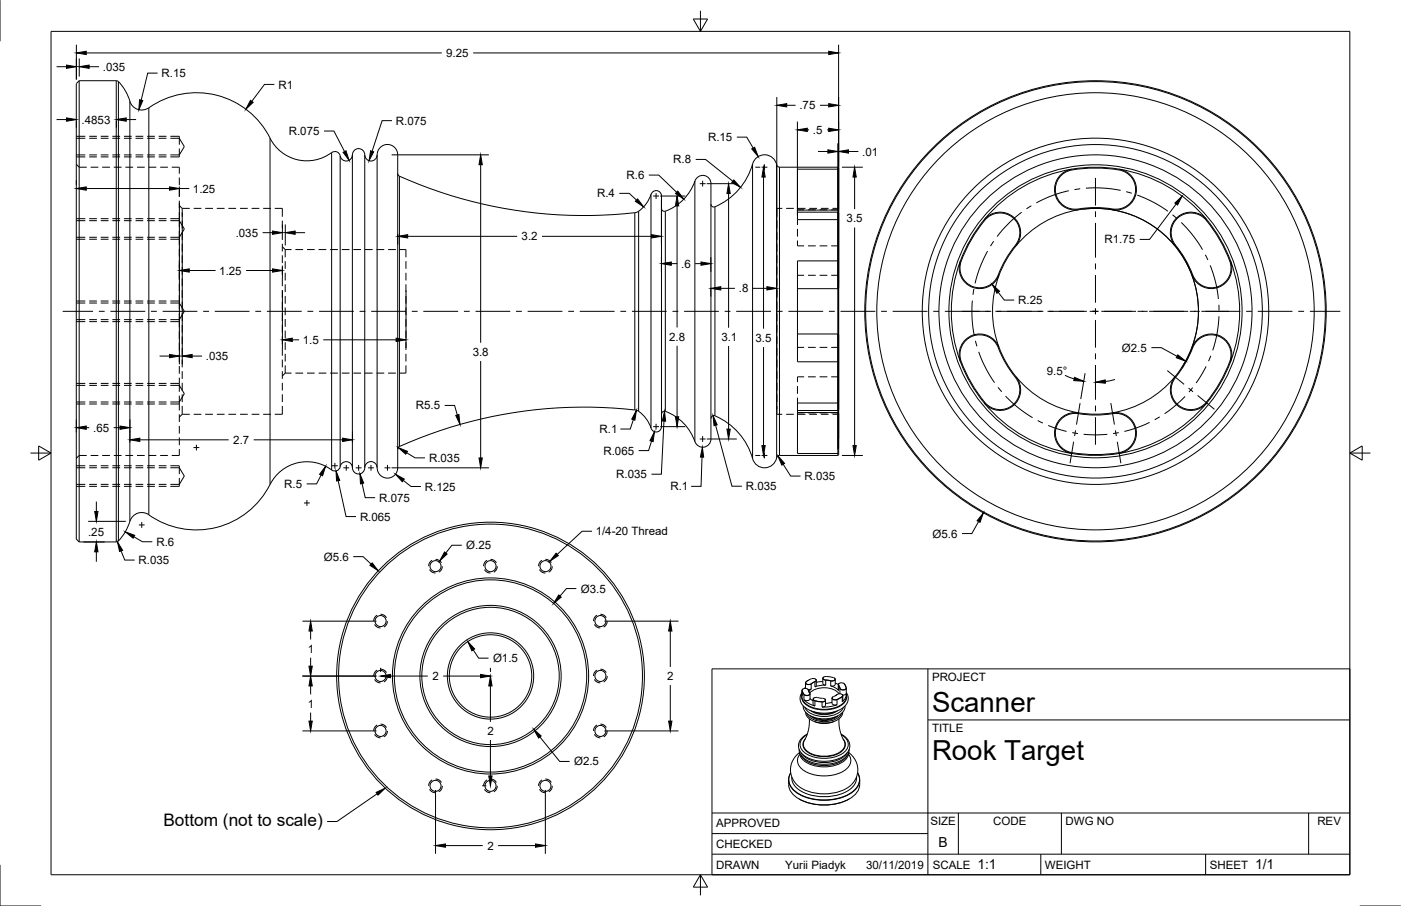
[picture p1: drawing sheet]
<svg xmlns="http://www.w3.org/2000/svg" width="432mm" height="279mm" viewBox="0 0 432 279" stroke-linecap="round" stroke-linejoin="round" font-family="sans-serif">
<!-- layer: Visible -->
<g fill="none" stroke="#000" stroke-width=".31">
<path d="M24.4 24.9v142.2M24.4 24.9l-.9 .9v140.4l.9 .9M24.4 24.9h11.4l.7 .3M36.5 25.1a15.2 15.2 0 0 1 3.5 6.1M40 31.2a3.8 3.8 0 0 0 5.9 2M45.9 33.2a25.5 25.5 0 0 1 37.8 10.3 12.8 12.8 0 0 0 18.9 3.4 1.77 1.77 0 0 1 2.4 1.6 1.98 1.98 0 0 0 2.4 1 1.98 1.98 0 0 0 1.3-2.3 1.97 1.97 0 0 1 2.4-1.3 1.97 1.97 0 0 1 1.4 2.4 1.89 1.89 0 0 0 2.1 1.3 1.89 1.89 0 0 0 1.6-1.9M116.2 47.7a3.2 3.2 0 0 1 3.8-3.1 3.2 3.2 0 0 1 2.6 4.2v94.4a3.2 3.2 0 0 1-2.6 4.1 3.2 3.2 0 0 1-3.8-3M122.6 53.5l.1 .5a136.9 136.9 0 0 0 73.6 11.4l.5-.3M232 50.5a20.1 20.1 0 0 1-11.9 13.3l-.8-.3-.2-.5M232 50.5a3.8 3.8 0 0 1 4-2.8 3.8 3.8 0 0 1 3.5 3.4l.8 .4 17.9 .1M245.8 52.2v15.5M258.2 51.6v13.2"/>
<path d="M258.2 51.6l.3 .2v12.7l-.3 .3M330.3 52.2a44.4 44.4 0 0 0-26.9 15.5M330.3 52.2a44.4 44.4 0 0 1 14.7 0M330.3 52.2a6.3 6.3 0 0 0-5.2 7.3 6.3 6.3 0 0 0 7.3 5.2M345 52.2a6.3 6.3 0 0 1 5.2 7.3 6.3 6.3 0 0 1-7.3 5.2M345 52.2a44.4 44.4 0 0 1 26.9 15.5M203.9 60.5v71.1M203.9 60.4a1.66 1.66 0 0 0-1.4-1.6 1.66 1.66 0 0 0-1.9 1.1 10.2 10.2 0 0 1-3.8 5.2M203.9 64.3l.2 .5 .4 .3a14 14 0 0 0 9.3-8.2 2.99 2.99 0 0 1 3.2-2.8 2.95 2.95 0 0 1 2.1 3.6v69.7a43.9 43.9 0 0 1-.3 9.1 2.52 2.52 0 0 1-2.4 1.4 2.52 2.52 0 0 1-2.2-1.7M245.8 65.4h12.4M245.8 64.8h12.4M258.2 65.4v23.6"/>
<path d="M258.2 65.4l.3 .3v23.1l-.3 .2M303.3 67.7a6.3 6.3 0 0 1 9-.8 6.3 6.3 0 0 1 .8 8.9M303.4 67.7a44.4 44.4 0 0 0-7.4 12.7M312.9 75.6a6.1 6.1 0 0 0-1.3-8.9 6.1 6.1 0 0 0-8.8 2.1 41.6 41.6 0 0 0-6.8 12.7 6.2 6.2 0 0 0 4.9 7.2 6.2 6.2 0 0 0 7.2-4.9 32 32 0 0 1 4.9-8.1M313.1 75.8a31.7 31.7 0 0 1 49 0M313.1 75.8a31.7 31.7 0 0 0-5.2 9.1M342.9 64.4a6.1 6.1 0 0 0 7.1-5.6 6.1 6.1 0 0 0-6.3-6.6 41.5 41.5 0 0 0-14.3 .5 6.1 6.1 0 0 0-3.8 7.8 6.1 6.1 0 0 0 7.8 3.8 32 32 0 0 1 9.5 .1M362.1 75.8a31.7 31.7 0 0 1 5.3 9.1M362.3 75.6a6.1 6.1 0 0 1 1.4-8.9 6.1 6.1 0 0 1 8.8 2.1 41.6 41.6 0 0 1 6.8 12.7 6.2 6.2 0 0 1-4.9 7.2 6.2 6.2 0 0 1-7.2-4.9 32 32 0 0 0-4.9-8.1M371.9 67.7a44.4 44.4 0 0 1 7.4 12.7M371.9 67.7a6.3 6.3 0 0 0-8.9-.8 6.3 6.3 0 0 0-.9 8.9M245.8 80.5v31.1"/>
<path d="M245.8 89h12.4M296 80.4a44.4 44.4 0 0 0 0 31.2M296 80.4a6.3 6.3 0 0 0 3.7 8.2 6.3 6.3 0 0 0 8.2-3.7M307.9 84.9a31.7 31.7 0 0 0 0 22.2M367.4 84.9a31.7 31.7 0 0 1 0 22.2M379.3 80.4a6.3 6.3 0 0 1-3.8 8.2 6.3 6.3 0 0 1-8.1-3.7M379.3 80.4a44.4 44.4 0 0 1 0 31.2M245.8 103h12.4M258.2 103v23.6M258.2 103l.3 .3v23l-.3 .3M296 111.6a44.4 44.4 0 0 0 7.4 12.7M307.9 107.1a6.3 6.3 0 0 0-8.2-3.7 6.3 6.3 0 0 0-3.7 8.2"/>
<path d="M307.9 107.1a31.7 31.7 0 0 0 5.2 9.1M313 116.4a35.5 35.5 0 0 1-5.8-10.1 6.1 6.1 0 0 0-8.4-2.2 6.1 6.1 0 0 0-2.1 8.5 41.8 41.8 0 0 0 7.5 12.2 6.1 6.1 0 0 0 8.3-.2 6.1 6.1 0 0 0 .4-8.2M313.1 116.2a6.3 6.3 0 0 1-.8 8.9 6.3 6.3 0 0 1-9-.8M313.1 116.2a31.7 31.7 0 0 0 19.3 11.1M362.1 116.2a31.7 31.7 0 0 1-19.2 11.1M362.1 116.2a6.3 6.3 0 0 0 .9 8.9 6.3 6.3 0 0 0 8.9-.8M362.3 116.4a35.5 35.5 0 0 0 5.7-10.1 6.1 6.1 0 0 1 8.5-2.2 6.1 6.1 0 0 1 2.1 8.5 41.8 41.8 0 0 1-7.6 12.2 6.1 6.1 0 0 1-8.2-.2 6.1 6.1 0 0 1-.5-8.2M367.4 107.1a31.7 31.7 0 0 1-5.3 9.1M367.4 107.1a6.3 6.3 0 0 1 8.1-3.7 6.3 6.3 0 0 1 3.8 8.2M379.3 111.6a44.4 44.4 0 0 1-7.4 12.7M195.6 126.4a137.7 137.7 0 0 0-72.9 11.6l-.1 .5M195.7 126.4a8.8 8.8 0 0 1 5.2 6.1 1.64 1.64 0 0 0 1.8 .6 1.64 1.64 0 0 0 1.2-1.5"/>
<path d="M203.9 127.7l.2-.5 .4-.4a14.3 14.3 0 0 1 9.7 9.4M219.1 129l.2-.5 .5-.3a18.4 18.4 0 0 1 9.5 7.4l1.3 2.2 1 2.4a4.1 4.1 0 0 0 4.8 4 4.1 4.1 0 0 0 3.1-3.3l.8-.5 17.9 .1M245.8 124.3v15.5M245.8 126.6h12.4M245.8 127.2h12.4M258.2 127.2v13.3M258.2 127.2l.3 .3v12.7l-.3 .3M303.4 124.3a44.4 44.4 0 0 0 26.9 15.5M330.3 139.8a44.4 44.4 0 0 0 14.7 0M330.3 139.6a44.2 44.2 0 0 0 14.6 0M332.4 127.6a6.1 6.1 0 0 0-7 5 6.1 6.1 0 0 0 4.9 7M332.4 127.6a32 32 0 0 0 10.5 0"/>
<path d="M332.4 127.3a6.3 6.3 0 0 0-7.3 5.2 6.3 6.3 0 0 0 5.2 7.3M332.4 127.3a31.7 31.7 0 0 0 10.5 0M342.9 127.3a6.3 6.3 0 0 1 7.3 5.2 6.3 6.3 0 0 1-5.2 7.3M342.9 127.6a6.1 6.1 0 0 1 7 5 6.1 6.1 0 0 1-5 7M371.9 124.3a44.4 44.4 0 0 1-26.9 15.5M45.9 158.7a3.8 3.8 0 0 0-5.9 2.1M104.8 143.9a1.98 1.98 0 0 1 2.4-1.5 1.98 1.98 0 0 1 1.5 2.4 1.97 1.97 0 0 0 2.4 1.3 1.97 1.97 0 0 0 1.4-2.3 1.89 1.89 0 0 1 2.1-1.4 1.89 1.89 0 0 1 1.6 1.9M104.9 143.9a1.67 1.67 0 0 1-2.7 1 12.9 12.9 0 0 0-19.7 5.8 25.4 25.4 0 0 1-36.6 8.1M40 160.8a13.3 13.3 0 0 1-3.9 6.3h-11.7M247.2 213.6l-.5 .9-.1 1.2 .5 1.3 .8 1 2.6 1.4 3.3 .5 2.1-.1 1.9-.5 2.5-1.4 .7-1 .4-1.1-.1-1.3-.5-.9M247.2 213.8v.6M247.5 212.5l-.3 .4"/>
<path d="M247.6 217.7l.3 1.4 1.3 1.3 2.1 .9 2.1 .4 2.6-.2 2.4-.8 1.6-1.5 .5-1.5M248.3 212l-.4 .3M248.3 210.6v1.7M248.3 219.6l.3 1.2 1.1 1.1 1.8 .8 2.2 .3 1.9-.1 2.2-.7 1.3-1 .5-.9 .1-.7M248.8 212.5l.8 1.2M249.1 212.7l.9-.2-.7 .8M249.2 209.8l-.9 .7 .1 .4 .6 .2 1-.2M249.2 209.8h.1M249.5 213.7a.99 .99 0 0 1-.9 .9 .99 .99 0 0 1-1-.7 .93 .93 0 0 1-.2-1.4 .93 .93 0 0 1 1.4-.1l.7 1.3M249.6 213.7l.1 .2a1.38 1.38 0 0 1-1.7 .5 1.38 1.38 0 0 1-.8-1.5v1.9M249.6 213.7a6.7 6.7 0 0 1 9 .3M249.7 215.4l.9 .7"/>
<path d="M249.7 214v1.5a1.22 1.22 0 0 1-1.9 .2l1.6 1.3 1.8 .7M250.1 209.3l-1.8 1.1a.99 .99 0 0 0 1.7 .5M250.1 209.3h1l.5 .6-1.6 1M250.6 215.6v1.6M250.6 217.2l.6 .5M250.9 215.2l-.3 .5 .6 .4M250.9 215.2h.1M251.2 216.1l2.2 .4M251.2 216.1l2.2 .3M251.3 209.4h.1M251.3 209.4l.2 .6-1.5 .9M253.5 215.4a3.8 3.8 0 0 0-2.8 0v.4l.5 .3"/>
<path d="M253.6 215.4l.6 .1 .2 .4-.3 .4-.7 .1M253.6 210.2l-2 .2M253.6 209.2l.1 1.8 .8 .3-1.8 .1-1.5 .4 .4-.4v-1.6M253.9 208.8h.1M253.9 208.8l-.3 .4a3.1 3.1 0 0 0 2.4 .8M254.1 215.5h.1M254.2 215.5l.2 .4v.2l-1 .4M254.4 215.9v1.6M254.7 208.6a3.5 3.5 0 0 1 2.7 .8l-.3 .4-1 .1M254.7 208.6l-.9 .3-.1 .4 .4 .3 2 .3M256.4 216.9l.6 .5 1-.1-1.9 .6-2.7 .1 .7-.1 .3-.4M256.4 215.3v1.6"/>
<path d="M256.4 216.6l-2 .3M256.7 214.9l-.3 .4 .3 .4 1.3 .1M256.8 214.9h-.1M257.1 209.1l.3 .3-.1 .4-1.3 .2M257.4 210.7l1 .4M257.4 209.5v1.7l-.7 .4h-.7M258.1 214.1l-.6 .4M258.4 211.2l.1 1.7-1-.8-1.5-.6M258.7 210.8l-.3 .4 .5 1.1M258.7 210.7v.1M258.9 213.8v.1M259.4 214.1l.4 .4-.2 .3"/>
<path d="M259.6 214.8l.1-.2a1.25 1.25 0 0 0-2.2-.1l-.9 .5-.1 .4 .4 .3h1.1M259.6 214.8l-1.6 1M260 210.7l.3 .2M260.2 210.9l.2 .3a.86 .86 0 0 1 .3 1.2 .86 .86 0 0 1-1.1 .3l-.7-.5M260.2 210.9a.95 .95 0 0 0-1-.4 .95 .95 0 0 0-.7 .8l.4 1M260.2 210.9l.6 1.3M260.8 213.8l-.2 1.3-1 1.3 .2-.3v-1.6M260.8 212.2a1.14 1.14 0 0 1-1.9 .1M260.8 212.2v1.8l-1.1 .3M260.9 214.1v.7M243.7 238.3l-.6 1.6a5.9 5.9 0 0 0 4.2 7 16.8 16.8 0 0 0 15.4-1.1 6 6 0 0 0 2.2-6l-.6-1.5M246.3 231.1l.5 1.7 1.5 1.4 2.2 1 2.9 .5 3-.2 2.8-1 1.9-1.6 .5-.8 .1-1"/>
<path d="M246.4 232.1l-1 .9-.9 1.3-.6 1.2-.3 1.7 .6 2.7 1.4 2.1M246.4 232l.3 1.3 .9 1.2M248.8 226.4l-1.3 .8-1.2 1.6-.2 1.3 .5 1.6 .8 .9 1.7 1.2 2.5 .8 2.1 .2 2.3-.2 2.3-.6 1.9-1 1.1-1.1 .6-1.4-.2-1.5-.7-1.3-1.8-1.3M249.4 221.7l-.2 3.3-1.3 3.4M258.6 221.7l.2 3.3 1.3 3.4M261.6 232.1l1 .9 1 1.3 .5 1.2 .3 1.7-.5 2.7-1.5 2.1M261.6 232l-.3 1.3-.9 1.2M246.3 246.4l.1 .1M246.4 246.4a16.9 16.9 0 0 0 15.3 0M261.7 246.4v.1"/>
<circle cx="337.6" cy="96" r="48.3"/>
<circle cx="337.6" cy="96" r="71.1"/>
<circle cx="337.6" cy="96" r="67.4"/>
<circle cx="337.6" cy="96" r="51.4"/>
<circle cx="134.2" cy="174.6" r="1.7"/>
<circle cx="151.2" cy="174.6" r="1.7"/>
<circle cx="168.1" cy="174.6" r="1.7"/>
<circle cx="117.3" cy="191.5" r="1.7"/>
<circle cx="185" cy="191.5" r="1.7"/>
<circle cx="117.3" cy="208.5" r="1.7"/>
<circle cx="151.2" cy="208.5" r="47.4"/>
<circle cx="151.2" cy="208.5" r="30.2"/>
<circle cx="151.2" cy="208.5" r="21.8"/>
<circle cx="151.2" cy="208.5" r="13.3"/>
<circle cx="151.2" cy="208.5" r="12.7"/>
<circle cx="151.2" cy="208.5" r="21.2"/>
<circle cx="151.2" cy="208.5" r="29.6"/>
<circle cx="151.2" cy="208.5" r="46.8"/>
<circle cx="185" cy="208.5" r="1.7"/>
<circle cx="117.3" cy="225.4" r="1.7"/>
<circle cx="185" cy="225.4" r="1.7"/>
<circle cx="134.2" cy="242.3" r="1.7"/>
<circle cx="151.2" cy="242.3" r="1.7"/>
<circle cx="168.1" cy="242.3" r="1.7"/>
</g>
<!-- layer: Hidden -->
<g fill="none" stroke="#000" stroke-width=".31">
<path d="M23.5 50.7l.9 .9h2.3M23.5 42.7h2.8M23.5 47.8h2.8M27.5 42.7h2.4M27.5 47.8h2.4M27.9 51.6h2.4M31.1 42.7h2.3M31.1 47.8h2.3M31.5 51.6h2.4M34.6 42.7h2.4M34.6 47.8h2.4M35.1 51.6h2.4"/>
<path d="M38.2 42.7h2.4M38.2 47.8h2.4M38.7 51.6h2.3M41.8 42.7h2.4M41.8 47.8h2.4M42.2 51.6h2.4M45.3 42.7h2.4M45.3 47.8h2.4M45.8 51.6h2.4M48.9 42.7h2.4M48.9 47.8h2.4M49.4 51.6h2.4"/>
<path d="M52.5 42.7h2.8l1.5 2.5-1.5 2.6h-2.8M52.9 51.6h2.4v2M55.3 54.7v2.4M55.3 58.3v2.4M55.3 42v2.6M55.3 45.8v2.6M23.5 68.1h2.8M23.5 73.2h2.8M27.5 68.1h2.4M27.5 73.2h2.4M31.1 68.1h2.3M31.1 73.2h2.3"/>
<path d="M34.6 68.1h2.4M34.6 73.2h2.4M38.2 68.1h2.4M38.2 73.2h2.4M41.8 68.1h2.4M41.8 73.2h2.4M45.3 68.1h2.4M45.3 73.2h2.4M48.9 68.1h2.4M48.9 73.2h2.4M52.5 68.1h2.8l1.5 2.5-1.5 2.6h-2.8M55.3 61.9v2.4"/>
<path d="M55.3 65.4v4.6M55.3 71.2v4.4M55.3 76.8v2.3M55.3 63.4l.9 .9M56.2 64.3v2.5M56.2 68v2.4M56.2 71.6v2.4M56.2 75.2v2.4M56.2 78.7v2.4M56.2 64.3h2.3M59.7 64.3h2.4M63.2 64.3h2.4"/>
<path d="M66.8 64.3h2.4M70.4 64.3h2.4M74 64.3h2.3M77.6 64.3h2.3M81.1 64.3h2.4M84.7 64.3h2.3v2.5M87 68v2.4M87 71.6v2.4M87 75.2v2.4M87 78.7v2.4M87 76.1l.9 .9M87.9 77v2.4"/>
<path d="M87.9 77h2M91 77h2.4M94.6 77h2.4M98.2 77h2.4M101.7 77h2.4M105.3 77h2.4M108.9 77h2.4M112.5 77h2.4M116 77h2.4M119.6 77h2.4M123.2 77h1.9v2.4M239.4 68v2.4"/>
<path d="M239.4 71.6v2.4M239.4 75.2v2.4M239.4 78.7v2.4M241.1 64.3h-1.7v2.5M242.3 64.3h2.4M245.8 67.7v1.7M245.8 70.6v2.4M245.8 74.2v1.6M245.9 64.3h2.3M249.4 64.3h2.4M253 64.3h2.4M258.5 64l-.3 .3h-1.6"/>
<path d="M23.5 93.5h2.8M23.5 98.6h2.8M27.5 93.5h2.4M27.5 98.6h2.4M31.1 93.5h2.3M31.1 98.6h2.3M34.6 93.5h2.4M34.6 98.6h2.4M38.2 93.5h2.4M38.2 98.6h2.4M41.8 93.5h2.4M41.8 98.6h2.4"/>
<path d="M45.3 93.5h2.4M45.3 98.6h2.4M48.9 93.5h2.4M48.9 98.6h2.4M52.5 93.5h2.8l1.5 2.5-1.5 2.6h-2.8M55.3 80.3v2.4M55.3 83.9v2.4M55.3 87.5v2.4M55.3 91.1v4.3M55.3 96.6v4.4M56.2 82.3v2.4M56.2 85.9v2.4"/>
<path d="M56.2 89.5v2.3M56.2 93v2.4M56.2 96.6v2.4M87 82.3v2.4M87 85.9v2.4M87 89.5v2.3M87 93v2.4M87 96.6v2.4M87.9 80.5v2.4M87.9 84.1v2.4M87.9 87.7v2.4M87.9 91.2v2.4"/>
<path d="M87.9 94.8v2.4M87.9 98.4v2.4M125.1 80.5v2.4M125.1 84.1v2.4M125.1 87.7v2.4M125.1 91.2v2.4M125.1 94.8v2.4M125.1 98.4v2.4M239.4 82.3v2.4M239.4 85.9v2.4M239.4 89.5v2.3M239.4 93v2.4"/>
<path d="M239.4 96.6v2.4M23.5 118.9h2.8M27.5 118.9h2.4M31.1 118.9h2.3M34.6 118.9h2.4M38.2 118.9h2.4M41.8 118.9h2.4M45.3 118.9h2.4M48.9 118.9h2.4M52.5 118.9h2.8l1.5 2.5-1.5 2.6h-2.8M55.3 102.2v2.3M55.3 105.7v2.4"/>
<path d="M55.3 109.3v2.4M55.3 112.9v2.4M55.3 116.5v4.3M56.2 100.2v2.4M56.2 103.8v2.3M56.2 107.3v2.4M56.2 110.9v2.4M56.2 114.5v2.3M56.2 118v2.4M87 100.2v2.4M87 103.8v2.3M87 107.3v2.4"/>
<path d="M87 110.9v2.4M87 114.5v2.3M87 118v2.4M87.9 102v2.4M87.9 105.5v2.4M87.9 109.1v2.4M87.9 112.7v2.4M87.9 115.1l-.9 .9M87.9 115.1h2M91 115.1h2.4M94.6 115.1h2.4M98.2 115.1h2.4"/>
<path d="M101.7 115.1h2.4M105.3 115.1h2.4M108.9 115.1h2.4M112.5 115.1h2.4M116 115.1h2.4M119.6 115.1h2.4M125.1 102v2.4M125.1 105.5v2.4M125.1 109.1v2.4M125.1 112.7v2.4h-1.9M239.4 100.2v2.4M239.4 103.8v2.3"/>
<path d="M239.4 107.3v2.4M239.4 110.9v2.4M239.4 114.5v2.3M239.4 118v2.4M245.8 116.2v1.7M245.8 119.1v2.3M23.5 124h2.8M27.5 124h2.4M31.1 124h2.3M34.6 124h2.4M38.2 124h2.4M41.8 124h2.4"/>
<path d="M45.3 124h2.4M48.9 124h2.4M55.3 122v4.6M55.3 127.8v2.3M55.3 131.3v2.4M55.3 134.9v2.4M55.3 138.5v2h-2.4M56.2 121.6v2.4M56.2 125.2v2.6M56.2 127.8h2.3M56.2 127.8l-.9 .9M59.7 127.8h2.4"/>
<path d="M63.2 127.8h2.4M66.8 127.8h2.4M70.4 127.8h2.4M74 127.8h2.3M77.6 127.8h2.3M81.1 127.8h2.4M87 121.6v2.4M87 125.2v2.6h-2.3M239.4 121.6v2.4M239.4 125.2v2.6h1.7M242.3 127.8h2.4M245.8 122.6v1.7"/>
<path d="M245.9 127.8h2.3M249.4 127.8h2.4M253 127.8h2.4M256.6 127.8h1.6l.3 .2M23.5 144.3h2.8M23.5 149.4h2.8M26.7 140.5h-2.3l-.9 .9M27.5 144.3h2.4M27.5 149.4h2.4M27.9 140.5h2.4M31.1 144.3h2.3M31.1 149.4h2.3"/>
<path d="M31.5 140.5h2.4M34.6 144.3h2.4M34.6 149.4h2.4M35.1 140.5h2.4M38.2 144.3h2.4M38.2 149.4h2.4M38.7 140.5h2.3M41.8 144.3h2.4M41.8 149.4h2.4M42.2 140.5h2.4M45.3 144.3h2.4M45.3 149.4h2.4"/>
<path d="M45.8 140.5h2.4M48.9 144.3h2.4M48.9 149.4h2.4M49.4 140.5h2.4M52.5 144.3h2.8l1.5 2.5-1.5 2.6h-2.8M55.3 143.6v2.6M55.3 147.4v2.6M132.4 175.6l.6 .7 1.2 .4M133.2 172.8l-.8 .7-.3 1.1M134.2 172.5l1.1 .3 .8 .8M136.3 174.6l-.2 1-.8 .8M149.3 175.6l.6 .7 1.3 .4"/>
<path d="M150.1 172.8l-.7 .7-.4 1.1M151.2 172.5l1 .3 .8 .8M153.3 174.6l-.3 1-.8 .8M166.3 175.6l.6 .7 1.2 .4M167 172.8l-.7 .7-.3 1.1M168.1 172.5l1.1 .3 .7 .8M170.2 174.6l-.2 1-.9 .8M115.4 192.6l.7 .7 1.2 .4M116.2 189.7l-.7 .7-.3 1.1M117.3 189.4l1 .3 .8 .8M119.4 191.6l-.2 .9-.9 .9M183.2 192.6l.6 .7 1.2 .4"/>
<path d="M184 189.7l-.7 .7-.4 1.1M185 189.4l1.1 .3 .8 .8M187.1 191.6l-.2 .9-.8 .9M115.4 209.5l.7 .7 1.2 .4M116.2 206.7l-.7 .6-.3 1.2M117.3 206.4l1 .3 .8 .7M119.4 208.5l-.2 .9-.9 .9M183.2 209.5l.6 .7 1.2 .4M184 206.7l-.7 .6-.4 1.2M185 206.4l1.1 .3 .8 .7M187.1 208.5l-.2 .9-.8 .9M115.4 226.5l1 .9 .9 .1"/>
<path d="M116.2 223.6l-.7 .7-.3 1.1M117.3 223.3l1 .3 .8 .8M119.4 225.4l-.2 1-.9 .9M183.2 226.5l.9 .9 .9 .1M184 223.6l-.7 .7-.4 1.1M185 223.3l1.1 .3 .8 .8M187.1 225.4l-.2 1-.8 .9M132.4 243.4l.6 .7 1.2 .4M133.2 240.5l-.8 .7-.3 1.2M134.2 240.2l1.1 .3 .8 .8M136.3 242.4l-.2 .9-.8 .9M149.3 243.4l.6 .7 1.3 .4"/>
<path d="M150.1 240.5l-.7 .7-.4 1.2M151.2 240.2l1 .3 .8 .8M153.3 242.4l-.3 .9-.8 .9M166.3 243.4l.9 .9 .9 .2M167 240.5l-.7 .7-.3 1.2M168.1 240.2l1.1 .3 .7 .8M170.2 242.4l-.2 .9-.9 .9"/>
</g>
<!-- layer: Visible Narrow -->
<g fill="none" stroke="#000" stroke-width=".31">
<path d="M35.8 24.9v142.2M36.5 25.2v141.7M40 31.2v129.6M45.9 33.3v125.5M83.2 42.6v106.8M102.2 47.1v97.8M104.8 48.1v95.8M108.6 47.8v96.5M112.4 47.8v96.5M116.2 47.8v96.5M123.1 54.3v83.4M200.6 59.9v72.2"/>
<path d="M214.2 55.8v80.4M231.9 50.5v91M239.4 50.8v90.4M240.2 51.6v88.9M245.8 52.2h12.4l.3 .2M330.3 52.2v.2M345 52.2l-.1 .2M195.6 65.6v60.8M196.8 65.2v61.7M205.1 65.2v61.7M220.3 63.8v64.4M245.8 67.7h12.4l.3 .2"/>
<path d="M303.3 67.7l.2 .2M312.9 75.6l.2 .2M332.3 64.5l.1 .2M342.9 64.5v.2M362.3 75.6l-.2 .2M371.9 67.7l-.2 .2M245.8 80.5h12.7M296 80.5h.2M307.7 84.8l.2 .1M367.6 84.8l-.2 .1M379.3 80.5h-.3M258.5 111.5l-12.7 .1"/>
<path d="M296.2 111.5l-.2 .1M307.9 107.1l-.2 .1M313.1 116.2l-.2 .2M362.1 116.2l.2 .2M367.4 107.1l.2 .1M379 111.5l.3 .1M258.5 139.6l-.3 .2h-12.4M258.5 124.1l-.3 .2h-12.4M303.5 124.1l-.2 .2M330.3 139.6v.2M332.4 127.3l-.1 .3M342.9 127.3v.3"/>
<path d="M344.9 139.6l.1 .2M371.7 124.1l.2 .2M247.2 214.8a4.9 4.9 0 0 0 4.6 3.8 8.7 8.7 0 0 0 8.7-2.5l.4-1.3M247.2 214.2a3.6 3.6 0 0 0 3 4.1 10.4 10.4 0 0 0 9.7-1.3 2.74 2.74 0 0 0 1-2.8M247.2 212.9v1.6M247.8 214.2v1.6M248.1 218.1a6.6 6.6 0 0 0 6.9 2.8 5.6 5.6 0 0 0 5-2.8M248.5 210.2l-.1 .1M248.6 219.9a5.5 5.5 0 0 0 5.4 2.6 5.5 5.5 0 0 0 5.4-2.6M249.1 212.8h.1M249.5 213.7h.1M249.9 219.2a7.6 7.6 0 0 0 8.3 0"/>
<path d="M250 210.9h.1M250 210.9v1.6M250.8 219.5a7.9 7.9 0 0 0 6.4 0M251.1 210.2l.1 1.6M251.2 216.2v1.5M251.2 216.1v.1M253.4 216.4v1.7M254.5 209.7v1.6M256 210v1.6M256.1 210h-.1M258 215.7v.1M258 215.8v1.5"/>
<path d="M258 214.2h.1M258.5 211.3v1.7M258.9 212.3v1.5M258.9 212.3h.1M259.5 214.8l.1 1.6M260.2 210.9h.1M260.8 212.2h.1M243.7 238.3a4.4 4.4 0 0 0 1.8 6 16.2 16.2 0 0 0 17.8-.6 4.1 4.1 0 0 0 1-5.4M244 239.6a5.3 5.3 0 0 0 3.8 4.9 15 15 0 0 0 14.7-1.6 4.1 4.1 0 0 0 1.5-3.3M246.5 232.6a3.4 3.4 0 0 0 1.5 5.2 12.5 12.5 0 0 0 12.8-.5 3.2 3.2 0 0 0 .7-4.7M246.8 232.8a7.5 7.5 0 0 0 7.2 3.3 7.9 7.9 0 0 0 7.2-3.3M246.9 232.1a9 9 0 0 0 9.2 2.9l2.7-.9a5 5 0 0 0 2.3-2"/>
<path d="M247.6 234.5a11 11 0 0 0 12.8 0M247.9 228.4a3 3 0 0 0 2.3 4.1 9.4 9.4 0 0 0 9.6-1.3 2.34 2.34 0 0 0 .3-2.8M248.2 227.9a2.61 2.61 0 0 0 .9 4.2 9.7 9.7 0 0 0 10.5-.6 2.46 2.46 0 0 0 .2-3.6M248.7 226.6a3.2 3.2 0 0 0-2.1 3 3.2 3.2 0 0 0 2.2 3 10.9 10.9 0 0 0 11.9-1.1 3.1 3.1 0 0 0-1.4-4.9M249.7 220.7a6.9 6.9 0 0 0 8.6 0M250.4 221a7.3 7.3 0 0 0 7.2 0M251.1 222.5a7.6 7.6 0 0 0 5.8 0M253.2 223h1.6M243.1 240.5a6.7 6.7 0 0 0 5.4 5.4 16 16 0 0 0 15-2.2 4.5 4.5 0 0 0 1.5-3.2M245.6 242a13.9 13.9 0 0 0 16.8 0"/>
<circle cx="337.6" cy="96" r="70.8"/>
<circle cx="337.6" cy="96" r="53.4"/>
<circle cx="337.6" cy="96" r="45.2"/>
</g>
<!-- layer: Hidden Narrow -->
<g fill="none" stroke="#000" stroke-width=".31">
<path d="M23.5 42h2.8M23.5 48.4h2.8M27.5 42h2.4M27.5 48.4h2.4M31.1 42h2.3M31.1 48.4h2.3M34.6 42h2.4M34.6 48.4h2.4M38.2 42h2.4M38.2 48.4h2.4M41.8 42h2.4M41.8 48.4h2.4"/>
<path d="M45.3 42h2.4M45.3 48.4h2.4M48.9 42h2.4M48.9 48.4h2.4M52.5 42h2.8M52.5 48.4h2.8M23.5 67.4h2.8M23.5 73.8h2.8M27.5 67.4h2.4M27.5 73.8h2.4M31.1 67.4h2.3M31.1 73.8h2.3"/>
<path d="M34.6 67.4h2.4M34.6 73.8h2.4M38.2 67.4h2.4M38.2 73.8h2.4M41.8 67.4h2.4M41.8 73.8h2.4M45.3 67.4h2.4M45.3 73.8h2.4M48.9 67.4h2.4M48.9 73.8h2.4M52.5 67.4h2.8M52.5 73.8h2.8"/>
<path d="M245.8 64.7h2M245.8 75.8h2M249 64.7h2.4M249 75.8h2.4M252.6 64.7h2.4M252.6 75.8h2.4M258.5 64.5l-.3 .2h-2M258.5 75.6l-2.3 .2M23.5 92.8h2.8M23.5 99.2h2.8M27.5 92.8h2.4M27.5 99.2h2.4"/>
<path d="M31.1 92.8h2.3M31.1 99.2h2.3M34.6 92.8h2.4M34.6 99.2h2.4M38.2 92.8h2.4M38.2 99.2h2.4M41.8 92.8h2.4M41.8 99.2h2.4M45.3 92.8h2.4M45.3 99.2h2.4M48.9 92.8h2.4M48.9 99.2h2.4"/>
<path d="M52.5 92.8h2.8M52.5 99.2h2.8M245.8 84.9h2M249 84.9h2.4M252.6 84.9h2.4M258.5 84.8l-2.3 .1M23.5 118.2h2.8M27.5 118.2h2.4M31.1 118.2h2.3M34.6 118.2h2.4M38.2 118.2h2.4M41.8 118.2h2.4"/>
<path d="M45.3 118.2h2.4M48.9 118.2h2.4M52.5 118.2h2.8M245.8 107.1h2M245.8 116.2h2M249 107.1h2.4M249 116.2h2.4M252.6 107.1h2.4M252.6 116.2h2.4M256.2 107.1l2.3 .1M256.2 116.2l2.3 .2M23.5 124.6h2.8"/>
<path d="M27.5 124.6h2.4M31.1 124.6h2.3M34.6 124.6h2.4M38.2 124.6h2.4M41.8 124.6h2.4M45.3 124.6h2.4M48.9 124.6h2.4M52.5 124.6h2.8M245.8 127.3h2M249 127.3h2.4M252.6 127.3h2.4M256.2 127.3h2l.3 .3"/>
<path d="M23.5 143.6h2.8M23.5 150h2.8M27.5 143.6h2.4M27.5 150h2.4M31.1 143.6h2.3M31.1 150h2.3M34.6 143.6h2.4M34.6 150h2.4M38.2 143.6h2.4M38.2 150h2.4M41.8 143.6h2.4M41.8 150h2.4"/>
<path d="M45.3 143.6h2.4M45.3 150h2.4M48.9 143.6h2.4M48.9 150h2.4M52.5 143.6h2.8M52.5 150h2.8"/>
</g>
<!-- layer: Border -->
<path d="M0 0v12.7M15.7 9.7h400.3v260.1h-400.3zM213.7 5.9h4.4l-2.2 3.8zM215.9 3.3v6.4M9.4 139.7h6.3M11.9 137.5l3.8 2.2-3.8 2.2zM416 139.7h6.4M416 139.7l3.8-2.2v4.4zM0 266.7v12.7h12.7M215.9 269.8l2.2 3.8h-4.4zM215.9 269.8v6.3M419.1 279.4h12.7" fill="none" stroke="#000" stroke-width=".31"/>
<!-- layer: Titleblock -->
<path d="M219.4 206.3h196.6v63.5h-196.6zM286 206.3v63.5M286 222h130M219.4 257.1h66.6M219.4 250.7h196.6M295.4 250.7v12.7M327.1 250.7v12.7M403.3 250.7v12.7M219.4 263.4h196.6M320.8 263.4v6.4M371.6 263.4v6.4" fill="none" stroke="#000" stroke-width=".31"/>
<!-- layer: Center Lines -->
<g fill="none" stroke="#000" stroke-width=".31">
<path d="M202.2 59.6v1.7M215.7 56.6h1.8M216.6 55.8v1.7M234.7 51.6h1.8M235.6 50.7v1.8M329.4 58.8l-6 1.8-4 2M332.9 58.2l-1.7 .3M334.7 58l6.2 .1 4.5 .6M337.6 54.9v8.5M347.1 59.1l1.7 .5M201.3 60.5h1.8M304.4 77.4l-2.6 5.6-1.3 4.4"/>
<path d="M306.3 74.4l-1 1.5M314.9 65.4l-3.4 2.9-4.2 4.7M317.9 63.5l-1.5 .9M337.6 65.2v1.8M337.6 68.7v10.8M350.5 60.2l4.1 1.7 5.4 3.3M361.4 66.2l1.4 1.2M364.1 68.6l4 4.6 2.5 3.8M371.5 78.6l.8 1.6M19.3 96h9.4M30.5 96h1.8M34 96h10.8"/>
<path d="M46.5 96h1.8M50.1 96h10.7M62.6 96h1.8M66.2 96h10.7M78.7 96h1.8M82.3 96h10.7M94.8 96h1.7M98.3 96h10.8M110.8 96h1.8M114.4 96h10.7M126.9 96h1.8M130.5 96h10.7"/>
<path d="M143 96h1.8M146.6 96h10.7M159 96h1.8M162.6 96h10.7M175.1 96h1.8M178.7 96h10.7M191.2 96h1.8M194.8 96h10.7M207.3 96h1.8M210.8 96h10.8M223.4 96h1.7M226.9 96h10.7"/>
<path d="M239.4 96h1.8M243 96h10.7M255.5 96h1.8M259.1 96h10.7M271.6 96h1.7M275.1 96h10.8M287.6 96h1.8M291.2 96h14.3M299.7 92.7l-.1 6.1 .6 4.5M300.2 89.1l-.3 1.8M306.8 96h14.8M322.9 96h12.1"/>
<path d="M335.9 96h2.6M337.6 81.2v1.8M337.6 84.8v8.5M337.6 95.1v1.8M337.6 98.7v8.5M339.4 96h10.7M350.6 96h3.1M354.2 96h12M366.7 96h3.1M370.3 96h12M373 81.8l1.8 5.8 .7 4.6M375.7 94v1.8"/>
<path d="M375.7 97.5l-.7 6-1.2 4.5M384.1 96h1.7M387.6 96h10.8M400.1 96h1.8M403.7 96h9.4M300.6 105.1l.5 1.7M301.6 108.5l2.5 5.5 2.4 4M307.6 119.4l1.1 1.4M337.6 109v1.8M337.6 112.6v10.7M359.8 114.3l5.2 4.2M366.3 119.7l1.4 1.1"/>
<path d="M367.6 119.5l-1.1 1.4M371.7 113l-3 5.1M373.2 109.7l-.7 1.7M59.6 138h1.8M60.5 137.1v1.8M201.3 131.6h1.8M202.2 130.7v1.8M215.7 135.4h1.8M216.6 134.5v1.8M235.6 139.6v1.8M309.9 122.2l4.5 4 3.9 2.6M319.8 129.7l1.6 .8"/>
<path d="M323 131.2l5.7 1.9M330.5 133.4l1.7 .3M330.9 136.2l-1.1 6.7M331.5 132.7l-.3 1.8M332.9 124.3l-1.1 6.6M334 133.9l2.9 .2 4.4-.2M337.6 125.1v1.8M337.6 128.7v8.5M342.4 124.3l1.1 6.6M343.8 132.7l.3 1.8M344.4 136.2l1.1 6.7M344.8 133.4l-1.8 .3"/>
<path d="M354.3 130.3l-4.5 1.8-3.3 1M357.4 128.5l-1.5 .9M365.3 122.3l-3.8 3.4-2.6 1.9M369.1 121.9l5.2 4.3M93.7 155.1h1.8M94.6 154.2v1.8M102.3 143.6h1.8M103.2 142.7v1.8M105.8 144.3h1.8M106.7 143.4v1.8M109.6 144.3h1.8M110.5 143.4v1.8"/>
<path d="M113.4 144.3h1.8M114.3 143.4v1.8M118.5 144.3h1.8M119.4 143.4v1.8M234.7 140.5h1.8M42.8 161.9h1.8M43.7 161v1.8"/>
</g>
<!-- layer: Dimensions -->
<g fill="none" stroke="#000" stroke-width=".31">
<path d="M23.5 13.8v10.7M24.4 18v5.6M26.6 16.3h109.6M145.8 16.3h109.6M258.5 13.8v124.5M17.4 20.6h3.1M17.4 36.9h3.1M23.5 37.3v2.1M27.5 20.6h3M35.9 37.3v2.1M38.9 36.9h3.1M48.6 22.5h-3.1l-2 8.4"/>
<path d="M84.6 26h-3.1l-3.9 5.3M120.8 37.2h-3l-3.1 9.5M239.4 29.9v96.3M242.5 32.5h2.7M245.8 37.5v29M252.7 32.5h2.7M23.5 55.6v1.4M26.6 58.1h25.6M55.3 57.5v3.2M55.3 58.1h3M99.9 40.4h3l3.3 6.3M120.7 47.8h30"/>
<path d="M148.1 50.8v54.9M190.9 59.6h3l2.3 2.1M200 54h3l5.6 5.3M214.4 49.2h3.1l8.3 6.7M217.8 56.6h9.3M224.6 59.7v41.4M227.1 42.3h3l2 3.4M232.8 51.6h1.5M235.3 54.6v46.8M248.8 40h.6M252.1 46.7h3.1M254.9 40h.5"/>
<path d="M258.2 44.2v94.4M259.5 51.6h6.4M261.5 46.7h3.1M263.4 54.6v9.9M55.3 62.5v49.9M56.2 65.5v46.9M80.9 71.8h3.1M87 69.2v2.6M87.9 69.2v6.5M91 71.8h3M122.6 72.1v3.3M125.6 72.9h33.8"/>
<path d="M167 72.9h33.8M203.5 60.5h7.7M203.9 61.7v13.7M203.9 79.3v4.5M208.7 63.5v37.5M219.1 79.3v4.5M263.4 70.1v67.3M333.7 64.5a31.7 31.7 0 0 1 30.9 14.7 31.7 31.7 0 0 1-.5 34.3M362.5 62.9l-8.2 10.9h-3M58.3 83.4h8.1M75.9 83.4h8.1M87 81.9v4.1"/>
<path d="M87 89.6v17.7M125.1 89.6v17.7M206.9 81.3h1.8M214.2 81.3h1.8M219.1 88.9v2.6M222.1 88.9h4.4M232 88.9h4.4M307.7 90.1l1.8 2.4h3.1M49.2 109.8h3M59.2 109.8h3.1M90.1 104.8h2.1M99.6 104.8h22.5"/>
<path d="M148.1 111.3v29.9M208.7 106.6v21.9M224.6 106.7v25.6M235.3 107v30.4M328.2 115.7l2.9 1.2M334.4 115.1l-1.3 8M343.7 117l-3 .7M354.9 107.2h3l4.9 2.7M23.5 129.3v4M26.6 131.9h.9M35 131.9h2M40 129.3v7.2"/>
<path d="M43.1 135.6h27.4M78.2 135.6h27.4M108.6 133.1v3.4M125.3 139.6l2.6 1.6h3.1M137.1 125h3l.8 3M195.2 129.4l-1 2.9h-3M200.8 136.1l-.9 2.9h-3.1M203.5 131.6h7.7M204.6 129.9l-.8 16.3h-3M217.8 135.4h9.3M220.6 131.1l5 18.8h3M29.7 154.7v3"/>
<path d="M99 146.5l-1.4 2.7h-3.1M104.2 148.2l2.5 11.1h3M111.6 149.1l1 4.4h3M120.7 144.3h30M124.3 148.1l2.4 1.9h3M216.4 141l-.3 9h-3.1M232.8 140.5h1.5M241.4 143.2l2.3 3.6h3M259.5 140.5h6.4M25.7 167.1h6.5M27.2 160.8h11.6M29.7 170.2v3"/>
<path d="M37.3 169.9l1.2 2.8h3M41.3 165.5l2.6 1.6h3M108.9 171.7h3l2.5 2.2M142.3 168.1h-3l-1.9 2.4M301.6 160.8l-2.1 3.7h-3M93.2 191.6h22.8M95.7 194.6v2.6M177.6 181.5h-3l-2 2.3M186.3 191.6h22.8M206.6 194.6v11.1M93.2 208.5h22.8M95.7 202.8v2.6"/>
<path d="M95.7 211.5v2.6M95.7 219.8v2.6M117.3 206v1.2M120.4 208.5h11.5M136.6 208.5h11.5M145.9 200.4l1.6 2.6h3.1M148.6 208.5h1.3M151.2 206v1.2M151.2 211.5v11.1M206.6 211.3v11.1M93.2 225.4h22.8M151.2 228.2v11.1"/>
<path d="M166.4 227.3l6.1 7.5h3.1M186.3 225.4h22.8M134.2 243.6v19.7M148.6 242.3h1.3M168.1 243.6v19.7M137.3 260.8h11.5M153.5 260.8h11.5"/>
</g>
<g fill="#000" stroke="#000" stroke-width=".31">
<path d="M23.5 16.3l3.1-.5v1zM255.4 15.8l3.1 .5-3.1 .5zM20.5 20.1l3 .5-3 .5zM20.5 36.4l3 .5-3 .5zM24.4 20.6l3.1-.5v1zM35.9 36.9l3-.5v1zM43 30.8l1 .2-1.2 2.8zM77.2 30.9l.8 .7-2.2 2.1zM239.4 32.5l3.1-.5v1zM245.8 40l3-.5v1.1zM255.4 32l3.1 .5-3.1 .5zM255.4 39.5l3.1 .5-3.1 .6z"/>
<path d="M23.5 58.1l3.1-.5v1.1zM52.2 57.6l3.1 .5-3.1 .6zM105.7 47l.9-.5 1 2.9zM114.2 46.5l1 .3-1.5 2.8zM148.1 47.8l.6 3h-1.1zM208.9 58.9l1.9 2.5-2.6-1.7zM224.6 56.6l.5 3.1h-1.1zM226.2 55.5l2 2.3-2.7-1.5zM231.7 45.9l.9-.5 1.1 2.9zM235.3 51.6l.5 3h-1zM255.2 46.2l3 .5-3 .5zM258.5 46.7l3-.5v1z"/>
<path d="M263.4 51.6l.5 3h-1zM84 71.2l3 .6-3 .5zM87.9 71.8l3.1-.6v1.1zM122.6 72.9l3-.5v1zM196.5 61.3l1.9 2.5-2.6-1.7zM200.8 72.4l3.1 .5-3.1 .5zM208.7 60.5l.5 3h-1zM362.1 62.6l2.2-2.1-1.4 2.7zM55.3 83.4l3-.5v1zM84 82.9l3 .5-3 .5zM203.9 81.3l3-.5v1zM216 80.8l3.1 .5-3.1 .5z"/>
<path d="M219.1 88.9l3-.5v1zM236.4 88.4l3 .5-3 .5zM305.8 87.7l2.3 2.1-.8 .6zM52.2 109.3l3.1 .5-3.1 .5zM56.2 109.8l3-.5v1zM87 104.8l3.1-.5v1zM122.1 104.3l3 .5-3 .5zM331.2 116.4l2.8 1.2-3.1-.2zM337.6 117.9l3-.7 .1 1zM363 109.4l2.4 2-2.9-1.1zM23.5 131.9l3.1-.5v1zM37 131.4l3 .5-3 .5z"/>
<path d="M40 135.6l3.1-.5v1zM105.6 135.1l3 .5-3 .5zM122.7 138l2.9 1.2-.5 .9zM140.5 128.1l.9-.3 .4 3.1zM196.2 126.5l-.5 3.1-1-.3zM201.7 133.1l-.4 3.1-1-.3zM204.8 126.8l.3 3.1-1-.1zM208.2 128.5h1l-.5 3.1zM219.8 128.2l1.2 2.8-.9 .3zM224 132.3h1.1l-.5 3.1zM234.8 137.4h1l-.5 3.1zM262.9 137.4h1l-.5 3.1z"/>
<path d="M29.2 157.7h1l-.5 3.1zM100.4 143.8l-1 2.9-.9-.4zM103.6 145.2l1.1 2.9-1 .2zM110.9 146.1l1.2 2.9-1 .2zM121.9 146.2l2.7 1.5-.6 .8zM147.6 141.2h1.1l-.6 3.1zM216.5 137.9l.4 3.1-1-.1zM239.8 140.6l2 2.3-.8 .5zM29.7 167.1l.5 3.1h-1zM36.2 167.1l1.6 2.6-.9 .4zM38.6 164l2.9 1.1-.5 .9zM114.7 173.6l1.9 2.4-2.6-1.7z"/>
<path d="M137 170.2l.8 .7-2.3 2.1zM303.1 158.2l-1.1 2.9-.8-.5zM95.7 191.6l.5 3h-1zM172.2 183.5l.8 .7-2.4 1.9zM206.6 191.6l.5 3h-1zM95.7 208.5l.5 3h-1zM95.2 205.4h1l-.5 3.1zM117.3 208.5l3.1-.5v1zM144.2 197.9l2.1 2.2-.9 .6zM148.1 208l3.1 .5-3.1 .5zM151.2 208.5l.5 3h-1.1zM95.2 222.4h1l-.5 3z"/>
<path d="M150.6 239.3h1.1l-.5 3zM164.5 224.9l2.3 2.1-.8 .6zM206.1 222.4h1l-.5 3zM134.2 260.8l3.1-.5v1zM165 260.3l3.1 .5-3.1 .5z"/>
</g>
<!-- layer: Annotations -->
<path d="M171.4 170.6l.7 .7-2.6 1.7zM115.9 244.4l2.8-1.3-2.2 2.1z" fill="#000" stroke="#000" stroke-width=".31"/>
<path d="M182.5 163.8h-3.1l-7.7 7.2M116.2 244.8l-12.3 8.5h-3.1" fill="none" stroke="#000" stroke-width=".31"/>
<g font-size="8.5">
<text x="287.3" y="219.5">Scanner</text>
<text x="287.3" y="234.5">Rook Target</text>
</g>
<text font-size="5.3" x="50.4" y="254.7">Bottom (not to scale)</text>
<g font-size="4.3">
<text x="289.3" y="261.2">B</text>
<text x="301.2" y="268.1">1:1</text>
<text x="386.8" y="268.1">1/1</text>
</g>
<g font-size="3.5">
<text x="137.5" y="17.6">9.25</text>
<text x="31.7" y="21.8">.035</text>
<text x="49.8" y="23.8">R.15</text>
<text x="85.8" y="27.3">R1</text>
<text x="246.4" y="33.7">.75</text>
<text x="25.2" y="38.1">.4853</text>
<text x="89" y="41.7">R.075</text>
<text x="122" y="38.5">R.075</text>
<text x="250.5" y="41.3">.5</text>
<text x="218.2" y="43.5">R.15</text>
<text x="265.8" y="48">.01</text>
<text x="207.5" y="50.4">R.8</text>
<text x="59.5" y="59.4">1.25</text>
<text x="193.1" y="55.2">R.6</text>
<text x="184" y="60.9">R.4</text>
<text x="260.9" y="68.6">3.5</text>
<text x="72.6" y="73">.035</text>
<text x="160.8" y="74.1">3.2</text>
<text x="340.4" y="75.1">R1.75</text>
<text x="209.9" y="82.5">.6</text>
<text x="67.6" y="84.7">1.25</text>
<text x="227.7" y="90.1">.8</text>
<text x="313.8" y="93.8">R.25</text>
<text x="93.3" y="106">1.5</text>
<text x="206.2" y="105.1">2.8</text>
<text x="222.3" y="105.1">3.1</text>
<text x="232.9" y="105.4">3.5</text>
<text x="63.5" y="111.1">.035</text>
<text x="145.7" y="109.8">3.8</text>
<text x="345.8" y="108.4">Ø2.5</text>
<text x="322.6" y="115.7">9.5°</text>
<text x="128.2" y="126.3">R5.5</text>
<text x="28.7" y="133.1">.65</text>
<text x="71.9" y="136.9">2.7</text>
<text x="184.8" y="133.6">R.1</text>
<text x="132.2" y="142.5">R.035</text>
<text x="186" y="140.2">R.065</text>
<text x="189.9" y="147.5">R.035</text>
<text x="248" y="148.1">R.035</text>
<text x="87.6" y="150.5">R.5</text>
<text x="116.9" y="154.7">R.075</text>
<text x="131" y="151.3">R.125</text>
<text x="206.6" y="151.3">R.1</text>
<text x="229.9" y="151.2">R.035</text>
<text x="111" y="160.5">R.065</text>
<text x="27.2" y="165.2">.25</text>
<text x="183.6" y="165.1">1/4-20 Thread</text>
<text x="287.4" y="165.8">Ø5.6</text>
<text x="42.7" y="174">R.035</text>
<text x="48.2" y="168.3">R.6</text>
<text x="99.8" y="172.9">Ø5.6</text>
<text x="143.7" y="169.4">Ø.25</text>
<text x="179" y="182.7">Ø3.5</text>
<text x="94.9" y="201.3">1</text>
<text x="133.3" y="209.8">2</text>
<text x="152" y="204.2">Ø1.5</text>
<text x="205.6" y="209.8">2</text>
<text x="287.3" y="210.1">PROJECT</text>
<text x="94.9" y="218.2">1</text>
<text x="150.2" y="226.7">2</text>
<text x="287.3" y="225.8">TITLE</text>
<text x="176.9" y="236">Ø2.5</text>
<text x="220.7" y="255.2">APPROVED</text>
<text x="286.7" y="254.5">SIZE</text>
<text x="306.1" y="254.5">CODE</text>
<text x="328.4" y="254.5">DWG NO</text>
<text x="406" y="254.5">REV</text>
<text x="150.2" y="262">2</text>
<text x="220.7" y="261.5">CHECKED</text>
<text x="220.7" y="267.9">DRAWN</text>
<text x="242" y="267.9">Yurii Piadyk</text>
<text x="267" y="267.9">30/11/2019</text>
<text x="287.5" y="267.9">SCALE</text>
<text x="322.1" y="267.9">WEIGHT</text>
<text x="372.9" y="267.9">SHEET</text>
</g>
</svg>
